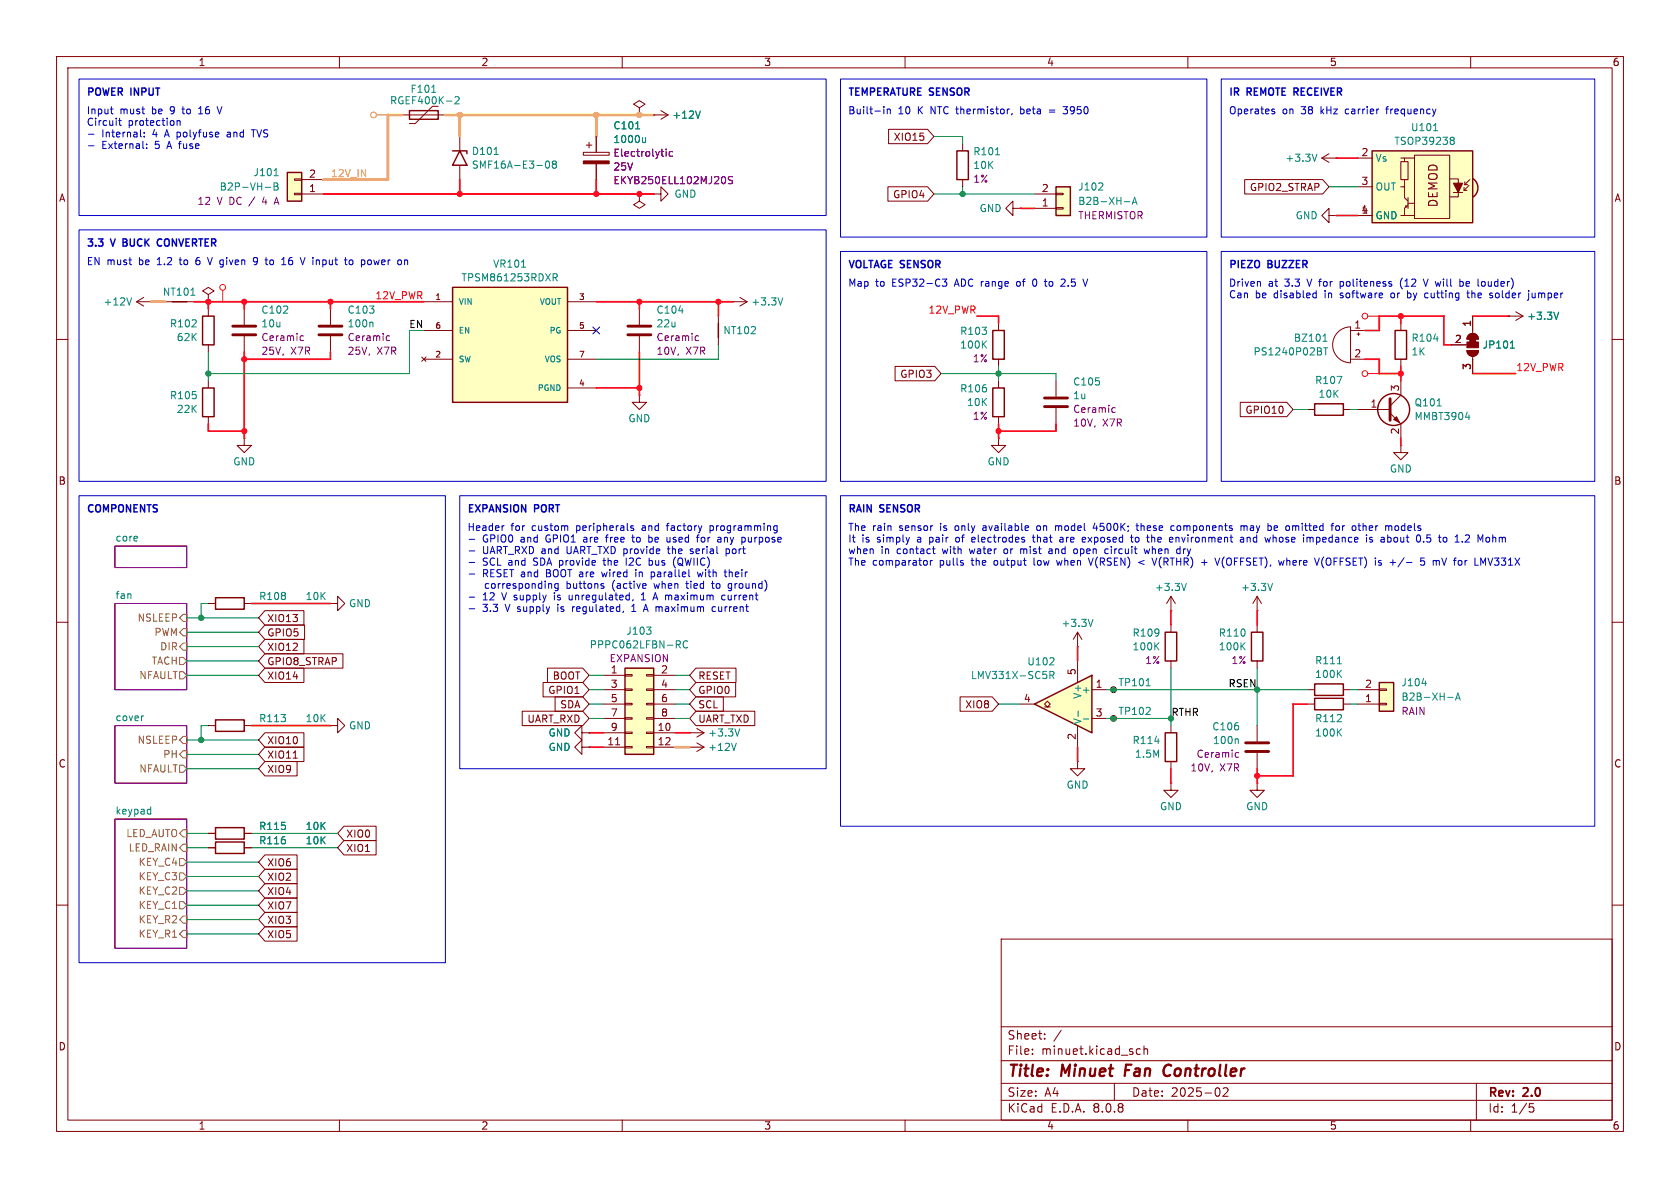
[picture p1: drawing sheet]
<svg xmlns="http://www.w3.org/2000/svg" width="297mm" height="210mm" viewBox="0 0 297 210" stroke-linecap="round" stroke-linejoin="round" font-family="sans-serif">
<g fill="none" stroke="#840000" stroke-width=".18">
<path d="M10 10h277v190h-277zM12 12h273v186h-273zM60 10v2M110 10v2M160 10v2M210 10v2M260 10v2M10 60h2M285 60h2M10 110h2M285 110h2M10 160h2"/>
<path d="M177 166h108v32h-108zM285 160h2M60 198v2M110 198v2M160 198v2M177 194.5h108M177 191.5h108M177 187.5h108M177 181.5h108M182.5 186.3v.1M182.5 185.5v.1M184.7 183.6v.1"/>
<path d="M184.7 182.8v.1M187.6 182.1l-1.3 2M197 191.5v3M201.6 185.5l-.4-.1-.3 .3v.4l.1 .2h.6M202.2 185.5l.3-.1 .3 .1 .1 .9M202.2 184.9v1.5M210 198v2M215.2 192.3a.81 .81 0 0 1 .6 .6 .81 .81 0 0 1-.3 .8l-.3 .1M216.2 192.4l.6-.1 .2 .1 .1 .3-.9 1.1h.9M260 198v2M261 191.5v6.5M270.4 195.1h.7"/>
<path d="M270.5 195.7h.4l.3 .3-.2 .5-.5 .1"/>
</g>
<path d="M199.1 188.2l-.3 2M206.7 188.2a1.13 1.13 0 0 0-1 .7 1.13 1.13 0 0 0 .3 1.2l.3 .1 .4-.1" fill="none" stroke="#840000" stroke-width=".4"/>
<path d="M20.3 96.5h12.7v3.8h-12.7zM20.3 106.7h12.7v15.2h-12.7zM20.3 128.3h12.7v10.1h-12.7zM20.3 144.8h12.7v22.8h-12.7z" fill="none" stroke="#840084" stroke-width=".18"/>
<g fill="none" stroke="#848400" stroke-width=".18">
<path d="M31.7 116.2h.7l.6 .6-.6 .7h-.7zM31.7 118.7h.7l.6 .7-.6 .6h-.7zM32.4 111.1h.6v1.3h-.6l-.7-.6zM32.4 113.7h.6v1.2h-.6l-.7-.6zM32.4 108.6h.6v1.3h-.6l-.7-.7zM31.7 135.3h.7l.6 .6-.6 .6h-.7zM32.4 132.7h.6v1.3h-.6l-.7-.6zM32.4 130.2h.6v1.2h-.6l-.7-.6zM31.7 151.8h.7l.6 .6-.6 .6h-.7zM31.7 154.3h.7l.6 .6-.6 .7h-.7zM31.7 156.8h.7l.6 .7-.6 .6h-.7zM31.7 159.4h.7l.6 .6-.6 .7h-.7z"/>
<path d="M32.4 146.7h.6v1.3h-.6l-.7-.7zM32.4 149.2h.6v1.3h-.6l-.7-.6zM32.4 164.5h.6v1.2h-.6l-.7-.6zM32.4 161.9h.6v1.3h-.6l-.7-.6z"/>
</g>
<path d="M25.3 126.5h.1M26.5 143.1h.1M26.6 142.6v1.3M26.6 143.8l-.1 .1" fill="none" stroke="#008484" stroke-width=".18"/>
<path d="M50.8 30.5h2.5v5.1h-2.5z" fill="#ffffc2"/>
<g fill="none" stroke="#840000" stroke-width=".18">
<path d="M52.1 31.6h1.2v.3h-1.2zM52.1 34.2h1.2v.2h-1.2zM53.3 34.3h3.8M53.3 31.8h3.8M36.8 54.6v1.3M36.8 61v1.2M43.2 77.5v1.2h1.2l-1.2 1.3-1.3-1.3h1.3M43.2 77.5h.1M102.9 132.1v1.3l-1.3-1.3 1.3-1.3v1.3h1.2M104.1 132.1h.1M196.8 121.9h.1"/>
<circle cx="196.9" cy="121.9" r=".51"/>
</g>
<path d="M50.8 30.5h2.5v5.1h-2.5zM35.8 55.9h2v5.1h-2z" fill="none" stroke="#840000" stroke-width=".25"/>
<path d="M46.9 33.1h.9M48.5 32.3h.4l.2 .3-.2 .3 .2 .2 .1 .3-.3 .2h-.4zM48.5 32.9h.4M48.5 31.1h.7M202.6 121.2h.8" fill="none" stroke="#008484" stroke-width=".18"/>
<path d="M48.6 35.8h.6M48.9 34.9l-.4 1.2" fill="none" stroke="#840084" stroke-width=".18"/>
<path d="M110.5 118.1h5.1v15.3h-5.1z" fill="#ffffc2"/>
<g fill="none" stroke="#840000" stroke-width=".18">
<path d="M43.2 54.6v2.8M43.2 59.4v2.8M36.8 106.7h1.3M43.2 106.7h1.2M58.4 106.7h1.3v-1.3l1.3 1.3-1.3 1.3v-1.3M58.4 106.7h.1M106.7 119.4h3.8M110.5 119.3h1.3v.2h-1.3zM114.3 119.3h1.3v.2h-1.3zM115.6 119.4h3.8M190.5 114.3h.1M190.5 111.8l.8 1.2"/>
<path d="M190.5 111.8v2.5M190.5 111.8l-.8 1.2M106.7 129.5h3.8M106.7 132.1h3.8M106.7 121.9h3.8M106.7 124.5h3.8M106.7 127h3.8M108.8 131.7h.8M110.5 132h1.3v.2h-1.3zM110.5 129.4h1.3v.3h-1.3zM110.5 126.9h1.3v.2h-1.3zM110.5 124.3h1.3v.3h-1.3z"/>
<path d="M110.5 121.8h1.3v.2h-1.3zM114.3 132h1.3v.2h-1.3zM114.3 129.4h1.3v.3h-1.3zM114.3 126.9h1.3v.2h-1.3zM114.3 124.3h1.3v.3h-1.3zM114.3 121.8h1.3v.2h-1.3zM115.6 129.5h3.8M115.6 132.1h3.8M115.6 121.9h3.8M115.6 124.5h3.8M115.6 127h3.8M121.9 129.5h.1"/>
<path d="M121.9 132.1h.1M121.9 129.5h2.6M121.9 132.1h2.6M123.2 128.8l1.3 .7M123.2 131.3l1.3 .8M124.5 129.5l-1.3 .8M124.5 132.1l-1.3 .7M207 138.4v1.3h1.3l-1.3 1.3-1.3-1.3h1.3M207 138.4h.1M207 128.3v1.2M207 134.6v1.3M222.2 138.4v1.3h1.3l-1.3 1.3-1.2-1.3h1.2"/>
<path d="M222.2 138.4h.1"/>
</g>
<path d="M38.1 105.7h5.1v2h-5.1zM110.5 118.1h5.1v15.3h-5.1zM206 129.5h2v5.1h-2z" fill="none" stroke="#840000" stroke-width=".25"/>
<path d="M114.3 110.9h.8l-.4 .4M115 111.4l.1 .2-.1 .5M119.9 113.9l.4 .6M120 113.3l.3 .2-.1 .3-.2 .1M121.6 113.4a.6 .6 0 0 0-.9 .4 .6 .6 0 0 0 .6 .7l.3-.1M193.2 109.5l-.4 1.2M130.2 131.4l-.5 1.3M130.8 128.8l-.5 1.3M204.2 131h.7" fill="none" stroke="#008484" stroke-width=".18"/>
<path d="M41.1 59.2h4.1M41.1 57.7h4.1" fill="none" stroke="#840000" stroke-width=".51"/>
<path d="M53.3 59.4h.4M53.7 60.2h-.4" fill="none" stroke="#840084" stroke-width=".18"/>
<path d="M243.8 120.7h2.6v5h-2.6z" fill="#ffffc2"/>
<g fill="none" stroke="#840000" stroke-width=".18">
<path d="M24.1 53.3h2.6M24.1 53.3l1.3 .8M25.4 52.6l-1.3 .7M26.7 53.3h.1M29.2 53.3h5.1M36.8 52.1l1-.7-1-.6-1 .6 1 .7v1.2M36.8 53.3h.1M58.4 54.6v2.8M58.4 59.4v2.8M113 54.6v2.8M113 59.4v2.8M127 55.9v5.1"/>
<path d="M129.5 53.3h.1M129.5 53.3h2.6M130.8 52.6l1.3 .7M132.1 53.3l-1.3 .8M113 69.9v1.2h1.3l-1.3 1.3-1.2-1.3h1.2M113 69.9h.1M247.6 78.7v1.3h1.3l-1.3 1.3-1.2-1.3h1.2M247.6 78.7h.1M207 108h.1M207 105.4v2.6M207 110.5v1.3M207 116.8v1.3"/>
<path d="M207 105.4l.8 1.3M207 105.4l-.8 1.3M222.2 108h.1M222.2 105.4l.8 1.3M222.2 105.4v2.6M222.2 110.5v1.3M222.2 116.8v1.3M222.2 105.4l-.7 1.3M36.8 128.3h1.3M43.2 128.3h1.2M58.4 128.3h1.3v-1.3l1.3 1.3-1.3 1.2v-1.2M58.4 128.3h.1"/>
<path d="M222.2 128.3v2.8M222.2 133.1v2.8M231.1 124.5h1.3M231.1 121.9h1.3M237.5 124.5h1.3M237.5 121.9h1.3M240 124.5h3.8M240 121.9h3.8M243.8 121.8h1.3v.2h-1.3zM243.8 124.3h1.3v.3h-1.3zM36.8 147.3h1.3M36.8 149.9h1.3"/>
<path d="M43.2 147.3h1.2M43.2 149.9h1.2"/>
</g>
<path d="M30.5 53.3h2.5M127 57.2v2.5M206 111.8h2v5h-2zM221.2 111.8h2.1v5h-2.1zM38.1 127.3h5.1v2h-5.1zM232.4 123.4h5.1v2.1h-5.1zM232.4 120.9h5.1v2h-5.1zM243.8 120.7h2.6v5h-2.6zM38.1 146.3h5.1v2h-5.1zM38.1 148.8h5.1v2.1h-5.1z" fill="none" stroke="#840000" stroke-width=".25"/>
<g fill="none" stroke="#008484" stroke-width=".18">
<path d="M23.3 52.6l-.5 1.3M33.7 52.2h.8M65.7 56.9l.2 .2v.7M120 54.9h.8M138.4 52.6l-.4 1.3M204.3 114.2l.6 .7M204.9 113.6l-.7 .7M209.7 103.1l-.4 1.3M219.6 114.2l.5 .7M220.1 113.6l-.7 .7M225 103.1l-.5 1.3M236.4 117.3h.8"/>
<path d="M236.6 119l.6 .8M237.2 118.5l-.8 .7M218.7 130.6l.2 .2v.6M236.6 129.4l.6 .7M237.2 128.8l-.8 .8M251.4 120.8h.8M255.9 123.3h1M257.3 123.8l.4-1.3 .5 1.3M257.4 123.4h.6"/>
</g>
<path d="M56.4 59.2h4.1M56.4 57.7h4.1M111 59.2h4.1M111 57.7h4.1M220.2 132.8h4.1M220.2 131.3h4.1" fill="none" stroke="#840000" stroke-width=".51"/>
<path d="M68.5 59.4h.4M123.1 59.4h.4M68.9 60.2h-.4M123.5 60.2h-.4M218.6 133l.4 .1M219 133.8l-.4 .1" fill="none" stroke="#840084" stroke-width=".18"/>
<path d="M80 50.8h20.3v20.3h-20.3z" fill="#ffffc2"/>
<path d="M80 50.8h20.3v20.3h-20.3z" fill="none" stroke="#840000" stroke-width=".25"/>
<path d="M179.1 36.8v-1.2l-1.3 1.2 1.3 1.3v-1.3h1.2M180.3 36.8h.1M74.9 53.3h5.1M74.9 58.4h5.1M100.3 53.3h5.1M100.3 58.4h5.1M74.5 63.1l.8 .8M74.9 63.5h5.1M75.3 63.1l-.8 .8M100.3 63.5h5.1M100.3 68.6h5.1" fill="none" stroke="#840000" stroke-width=".18"/>
<path d="M92.2 47.2h.7M97.8 48.4h.5l.2 .2-.1 .4-.6 .1M98.1 49.1l.4 .6" fill="none" stroke="#008484" stroke-width=".18"/>
<path d="M186.7 33h2.5v5.1h-2.5z" fill="#ffffc2"/>
<path d="M170.2 25.4v1.3M170.2 31.8v1.2M182.9 36.8h3.8M182.9 34.3h3.8M186.7 34.2h1.3v.2h-1.3zM186.7 36.7h1.3v.3h-1.3z" fill="none" stroke="#840000" stroke-width=".18"/>
<path d="M169.2 26.7h2v5.1h-2zM186.7 33h2.5v5.1h-2.5z" fill="none" stroke="#840000" stroke-width=".25"/>
<path d="M176 27.4h.7M194.8 32.4l.2 .2-.1 .3-.7 .7h.8M198.8 35.7h.9M200.2 36.1l.4-1.2 .4 1.2M200.3 35.8h.6" fill="none" stroke="#008484" stroke-width=".18"/>
<path d="M182.9 124.5l10.1-5.1v10.1z" fill="#ffffc2"/>
<g fill="none" stroke="#840000" stroke-width=".25">
<path d="M80 26.7h2.5v.5M81.3 26.7l1.2 2.5h-2.5zM175.5 58.4h2v5.1h-2zM246.6 58.4h2.1v5.1h-2.1zM35.8 68.6h2v5.1h-2zM175.5 68.6h2v5.1h-2zM182.9 124.5l10.1-5.1v10.1z"/>
<circle cx="246.4" cy="72.4" r="2.82"/>
</g>
<g fill="none" stroke="#840000" stroke-width=".18">
<path d="M113 19.1l1-.7-1-.6-1 .6 1 .7v1.2M116.8 19.6l1.3 .7M81.3 24.1v2.6M81.3 29.2v2.6M103.1 26.9h4.6v.5h-4.6zM103.6 25.7h1M104.1 25.1v1.1M105.4 24.1v2.8M105.4 29v2.8M113 34.3v1.3l1 .6-1 .6-1-.6 1-.6M113 34.3h.1M113 20.3h.1"/>
<path d="M115.6 20.3h.1M115.6 34.3h1.2v-1.3l1.3 1.3-1.3 1.3v-1.3M115.6 34.3h.1M115.6 20.3h2.5M118.1 20.3l-1.3 .8M176.5 57.2v1.2M236.5 58.7a3.2 3.2 0 0 1 2.3-.9v6.3a3.2 3.2 0 0 1-3-1.9 3.2 3.2 0 0 1 .7-3.5zM238.8 58.4h2.5M239.9 59.1h.5M240.2 58.8v.5M247.6 57.2v1.2M259.6 59.2a1.02 1.02 0 0 1 1.1-.2 1.02 1.02 0 0 1 .7 .9h-2.1z"/>
<path d="M260.3 55.9v3M266.7 55.9h.1M266.7 55.9h2.5M268 55.1l1.2 .8M269.2 55.9l-1.2 .7M36.8 67.3v1.3M36.8 73.7v1.2M176.5 77.5v1.2h1.3l-1.3 1.3-1.2-1.3h1.2M176.5 77.5h.1M176.5 63.5v1.3M176.5 67.3v1.3M176.5 73.7v1.2"/>
<path d="M186.7 67.3v2.8M186.7 72.1v2.8M238.8 63.5h2.5M240 72.4h5.7M245.7 73l1.9 1.9v2.6M247.6 63.5v1.3M247.6 67.3v2.6l-1.9 1.9M256.5 61h2.8M259.3 62h2.1a1.02 1.02 0 0 1-1.1 1 1.02 1.02 0 0 1-1-1zM260.3 63v3M190.5 116.8v3.9M102.9 129.5v1.3l-1.3-1.3 1.3-1.2v1.2h1.2"/>
<path d="M104.1 129.5h.1M180.3 124.5h2.6M184.7 125h.5l-.5-.5 .5-.5 .5 .5-.5 .5h.5M190.5 134.6v1.3h1.3l-1.3 1.3-1.3-1.3h1.3M190.5 134.6h.1M190.5 128.3v3.8M193 121.9h2.6M193 127h2.6M196.8 127h.1"/>
<circle cx="196.9" cy="127" r=".51"/>
</g>
<g fill="none" stroke="#008484" stroke-width=".18">
<path d="M123.8 19.6l-.4 1.3M87.4 27.3h.7M96.6 28.5h.1a.68 .68 0 0 1 .5 .6 .68 .68 0 0 1-.5 .6 .84 .84 0 0 1-.1-1.2zM97.9 29l-.3-.2 .3-.3h.2l.3 .2-.3 .3M97.9 29l-.3 .2 .1 .4 .2 .1h.3l.2-.2v-.3l-.3-.2M97.9 29h.2M112.4 22.8h.7M114.1 24.4v.8M114.1 25.1l-.2 .1-.3-.1M234 59.4l.2-.3v1.2M253.5 59.9h.8M275.5 55.2l-.4 1.3"/>
<path d="M173.9 60.8l.5 .7M174.4 60.3l-.7 .7M233.9 60.3h.7M234 61.5h.7M234.4 61.5v1.3M254.1 71.8h.7M259.1 73.8h.8M259.7 73.3v.9M267 61.5h.7M267.3 60.5l.1-.2v1.2M185.6 117.5h.7M185.6 119.4l.6-.1 .1-.2v-.3l-.7-.1v1.3"/>
<path d="M185.9 119.4l.4 .6M186.3 116.4v.4M190.6 125.7v1M191.5 127.1h1"/>
</g>
<path d="M184.7 71.9h4M184.7 70.4h4M245.7 70.5v3.8" fill="none" stroke="#840000" stroke-width=".51"/>
<path d="M117.8 26.4v.1M117.8 26.8v.8M118.9 26.8h-.4l-.2 .2 .1 .6h.5M128.1 31.3l.2 .4-.2 .7M129.5 31.3l-.5-.1-.2 .1v.4l.6 .2 .1 .3-.3 .3-.4-.1M196.8 72.1h.4M197.2 72.9h-.4" fill="none" stroke="#840084" stroke-width=".18"/>
<g fill="#840000" stroke="#840000" stroke-width=".18">
<path d="M259.8 59.9h1.1v.6h-1.1z"/>
<path d="M259.6 59.2a1.02 1.02 0 0 1 1.1-.2 1.02 1.02 0 0 1 .7 .9h-2.1z"/>
<path d="M259.3 60.5h2.1v1h-2.1z"/>
<path d="M259.3 62h2.1a1.02 1.02 0 0 1-1.1 1 1.02 1.02 0 0 1-1-1z"/>
<path d="M103.1 28.4h4.6v.6h-4.6z"/>
<path d="M246.4 74.2l.5-.5 .5 1z"/>
</g>
<path d="M260.5 31.6a1.97 1.97 0 0 1 0 3.2l-1.2-1.6z" fill="#ffffc2" stroke="#ffffc2" stroke-width=".18"/>
<path d="M242.6 26.7h17.7v12.7h-17.7z" fill="#ffffc2"/>
<path d="M72.4 19.6h5.1v1.5h-5.1zM242.6 26.7h17.7v12.7h-17.7zM260.5 31.6a1.97 1.97 0 0 1 0 3.2M232.4 71.4h5.1v2h-5.1z" fill="none" stroke="#840000" stroke-width=".25"/>
<g fill="none" stroke="#840000" stroke-width=".18">
<path d="M77.5 18.8h-1l-3.1 3h-1M71.1 20.3h7.6M105.4 24.1v2.8M105.4 29v2.8M115.6 20.3h.1M157 33h7l1.1 1.3-1.1 1.3h-7zM157.1 22.9h6.9l1.1 1.2-1.1 1.3h-6.9zM220 31.7h13.8l1.1 1.3-1.1 1.3h-13.8zM233.7 27.9h2.5M233.7 27.9l1.2 .8M234.9 38.1v1.3l-1.2-1.3 1.2-1.3v1.3h1.3M234.9 27.2l-1.2 .7"/>
<path d="M236.2 27.9h.1M236.2 38.1h.1M240 38.1h2.6M240 27.9h2.6M240 33h2.6M247.6 28.6h1.3v3.2h-1.3zM247.6 27.9h.7v.7M247.6 33h.7v1.9l.6 .7M248.3 38.1h1.8M248.3 27.9h1.8M248.3 31.8v1.2M248.5 36.3v.3h.3"/>
<path d="M248.9 36.2l-.6 .6v1.3h-.7M248.9 35.9h1.2M248.9 34.9v1.9M250.1 27.4h6.2v11.2h-6.2zM256.3 31.6h1.5v3.2h-1.5M256.9 34h1.7M258.8 33.7h.5M258.8 33.1v.6M259 32.6h.5M259 32.1v.5M259.7 32.8l-.9 .9M259.8 31.8l-.8 .8"/>
<path d="M260.3 55.9v2.5M266.7 55.9h.1M158.2 64.8h7.1l1.1 1.2-1.1 1.3h-7.1zM219.3 71.1h8.2l1.1 1.3-1.1 1.3h-8.2zM231.1 72.4h1.3M237.5 72.4h1.3M256.5 61h2.6M260.3 63.5v2.5M46.8 110.5h7.1v2.5h-7.1l-1.1-1.2zM46.8 115.6h13.8v2.5h-13.8l-1.1-1.3zM46.8 107.9h6.9v2.6h-6.9l-1.1-1.3zM46.8 113h6.9v2.6h-6.9l-1.1-1.3z"/>
<path d="M46.8 118.1h6.9v2.6h-6.9l-1.1-1.3zM96.8 118.1h6.2l1.1 1.3-1.1 1.3h-6.2zM123 118.1h7.1v2.6h-7.1l-1.1-1.3zM46.8 132.1h6.9v2.5h-6.9l-1.1-1.2zM46.8 129.5h6.9v2.6h-6.9l-1.1-1.3zM46.8 134.6h5.7v2.6h-5.7l-1.1-1.3zM51.8 134h.8M92.3 125.7h10.7l1.1 1.3-1.1 1.3h-10.7zM96 120.6h7l1.1 1.3-1.1 1.3h-7zM98.1 123.2h4.9l1.1 1.3-1.1 1.2h-4.9zM104.1 132.1h.1M104.1 129.5h.1"/>
<path d="M123 120.6h7.1v2.6h-7.1l-1.1-1.3zM123 123.2h4.9v2.5h-4.9l-1.1-1.2zM123 125.7h10.4v2.6h-10.4l-1.1-1.3zM169.7 123.2h5.7l1.1 1.3-1.1 1.2h-5.7zM36.8 149.9h1.3M36.8 147.3h1.3M43.2 149.9h1.2M43.2 147.3h1.2M46.8 151.1h5.7v2.6h-5.7l-1.1-1.3zM46.8 156.2h5.7v2.6h-5.7l-1.1-1.3zM46.8 158.7h5.7v2.6h-5.7l-1.1-1.3zM46.8 153.7h5.7v2.5h-5.7l-1.1-1.3z"/>
<path d="M60.8 148.6h5.7v2.5h-5.7l-1.1-1.2zM60.8 146h5.7v2.6h-5.7l-1.1-1.3zM46.8 161.3h5.7v2.5h-5.7l-1.1-1.2zM46.8 163.8h5.7v2.6h-5.7l-1.1-1.3z"/>
</g>
<path d="M256.9 32.4h1.7l-.8 1.6z" fill="#840000" stroke="#840000" stroke-width=".18"/>
<g fill="none" stroke="#008484" stroke-width=".18">
<path d="M76.3 16.3h.7M80.4 17.2l.5-.1 .3 .4-.8 .9h.8M123.8 19.6l-.4 1.3M112.4 22.8h.7M114.1 24.4v.8M114.1 25.1l-.2 .1-.3-.1M232.8 27.2l-.4 1.3M253.4 23.1h.8M256.6 24.3h.3l.2 .2-.2 .3M256.6 24.8h.3M256.9 24.8l.2 .2v.3l-.1 .2h-.4M275.5 55.2l-.4 1.3"/>
<path d="M236.4 66.5h.8l-.5 1.3M267 61.5h.7M267.3 60.5l.1-.2v1.2"/>
</g>
<g fill="none" stroke="#ff031a" stroke-width=".18">
<path d="M39.4 51.3v2M241.8 55.9h2M241.8 66h2"/>
<circle cx="39.4" cy="50.8" r=".51"/>
<circle cx="241.3" cy="55.9" r=".51"/>
<circle cx="241.3" cy="66" r=".51"/>
</g>
<g fill="none" stroke="#ffa80e" stroke-width=".18">
<path d="M66.5 20.3h2.1"/>
<circle cx="66" cy="20.3" r=".51"/>
</g>
<g fill="none" stroke="#0000c2" stroke-width=".18">
<path d="M14 14h132v24.1h-132zM19.5 19.3h.5M35.4 19l-.3 .2M38.4 18.9l.4 1.2M148.6 14h64.8v27.9h-64.8zM156.2 18.9v.1M156.2 19.3v.8M156.9 19.4l.1-.1h.3l.1 .8M156.9 19.3v.8M178.3 19.3h.1M180.4 18.9v1.2M180.6 19.3h-.2"/>
<path d="M185.5 19.5h1M185.5 19.8h1M187.9 18.9h.8l-.4 .4 .3 .1M215.9 14h66v27.9h-66zM224.9 19.3h.4M224.9 19.6l.5 .3-.1 .2h-.3M245 19.3h.5M245.2 18.9l-.1 1.2M15.6 23.7h1M15.6 25.8h1M19.8 20.1h.2M21 21.3h.4"/>
<path d="M21.1 20.9v1.1l.3 .2M24.8 24l.2 .2M25.3 26.2l.1 .1M25.5 24.1v.1M25.9 26.1v.2M25.9 25.5v.1M31.3 21.4l.2-.1 .3 .1 .1 .8M31.3 21.3v.9M35.1 20.1h.7M40.3 23.4h-.1M40.3 23.7l-.2 .2 .2 .3M44.4 22.9h.8"/>
<path d="M44.8 22.9v1.3M178.9 20.1l-.1 .2M180.4 20.1h.2M187.9 20l.2 .1h.5M14 40.6h132v44.5h-132zM34.8 45.6a.99 .99 0 0 0 0 1.1l.1 .1M34.9 46l-.3 .2M36.7 45.5l.4 1.3M45.5 46.1l-.2 .2-.4-.1-.1-.1 .1-.5 .4-.1 .2 .1a.84 .84 0 0 1-.3 1.2h-.3M47.9 45.9l-.2 .3v.4l.2 .2M49.8 46.8h.7M51.1 45.8v.9"/>
<path d="M51.1 46.1l-.1 .1M61.7 46.2l.3-.3 .3 .1 .1 .2-.1 .5-.3 .1-.3-.2M65.2 45.9l.3 .1 .2 .2-.1 .5-.4 .1M71.7 45.9l.4 .2v.7M148.6 44.5h64.8v40.6h-64.8zM166.6 49.3h.8l-.4 .5 .3 .1v.6l-.2 .1-.4-.1M179.8 49.8l-.1 .2 .1 .5M183 49.3a.68 .68 0 0 0-.5 .7 .68 .68 0 0 0 .5 .6M184.6 49.8h.5M184.9 50.5l.2 .1M187.8 49.3h.3l.2 .3M188.3 49.7l-.8 .9h.8"/>
<path d="M191.4 49.3l.5 1.3 .4-1.3M215.9 44.5h66v40.6h-66zM222.8 49.8v.8M232.3 51.8l.4 .1M232.7 51.4v1.2M232.7 52.6h-.4M236.9 49.8v1.2M236.9 50.5l.1 .1M237 49.8h-.1M245.9 51.9v.5l.1 .2M247.9 49.2a1.46 1.46 0 0 0 0 1.9M248.8 52.6h.4"/>
<path d="M248.8 51.4v1.2M251.6 49.3l.4 1.3 .5-1.3M252.1 51.8l.4 .1M252.5 52.6h-.4M258.1 49.3v1.3M258.1 49.8h.4l.2 .2-.1 .5h-.5M259.3 51.8h.5M259.5 51.4v1.1l.3 .1M262 49.8h.4M262 50.5h.4M263.5 52.2l.3 .1 .1 .2-.2 .1h-.2M270.2 51.4v.1"/>
<path d="M270.9 51.8v.8h.4M14 87.6h64.7v82.6h-64.7zM81.3 87.6h64.7v48.3h-64.7zM83 95.3h.9M83 97.4h.9M83 99.4h.9M89.1 92.9l-.2 .1M100.3 93l.1 .8M106.8 98.6v1.3M107.2 94.7v1.1M110.7 98.6v1.3M111.7 95h.5"/>
<path d="M111.9 94.6v1l.3 .2M112 93l-.3-.1-.2 .2 .1 .2 .4 .1v.3h-.5M114.7 95h.4l.1 .1M115.2 95.7l-.1 .1h-.4M115.3 99.8l-.2 .1h-.3M117.8 92.9h.5M118 97h.5M118 92.6v1.2M118.1 96.6l.1 1.2M118.5 95.7l-.4 .1M118.5 95v.8M122 97.8l.4 .1"/>
<path d="M122.4 97l-.4 .2 .1 .2h.3M124 95.1v.5l.2 .2M125.5 93.7l.4 .1M125.5 92.9v1.3M125.9 92.9l-.4 .1M127.5 95.2v.6M127.5 95.8h-.2M127.5 95.3h-.2M128.4 97v1.3M128.9 97.8l-.2 .1-.3-.1M132.3 95v.6l.2 .2M137.3 92.9l.1 .1"/>
<path d="M137.4 92.9v1.1l-.1 .1M137.4 93.7l-.1 .1M148.6 87.6h133.3v58.5h-133.3zM160.8 95l-.3 .8M163.7 99.1l.2 .2v.4l-.2 .2M164.5 99.1v.8M164.8 99.1l-.3 .2M165 96.6v1.1l.3 .2M169 95.1l-.1 .5 .2 .2M171.8 95.2l.1 .6h.3M172.4 95.3l-.6 .1M173.9 92.9l-.1 .1"/>
<path d="M173.9 93.3l-.2 .2 .2 .3M177.6 97.1l-.1 .2 .1 .5M180.4 97v.9M180.8 97l-.4 .1M182.5 95h.5M182.7 94.6v1l.3 .2M182.8 98.6v1.1l.2 .2M183.7 92.9l-.3 .1-.1 .2v.5l.4 .1M185.5 97.1h.4M186 97.3l-.4 .1-.2 .2 .2 .3 .4-.1M186.6 93.1l.4-.2 .2 .2M186.8 99.1l.2 .8 .3-.6"/>
<path d="M187.4 95h.5v.8M187.9 95.3h-.4l-.2 .2 .2 .3h.4M189.9 97.1l.3-.1 .3 .3-.1 .5h-.5M191.5 95h.4v.3l-.6 .1M191.9 95.8h-.4M192.4 98.6l.4 1.3 .5-1.3M193.6 92.5l-.3 .9h.7M193.9 92.9v.9M195.4 97.8h.5M200 94.6v1l.3 .2M200.8 92.9h.5M201 92.5v1.1l.3 .2"/>
<path d="M201.1 95h-.3l-.1 .2 .1 .5 .3 .1M201.7 92.5v1.3M201.9 92.9l-.2 .2M202.3 99.1l-1 .3 1 .4M202.3 97l.2 .9 .3-.6 .2 .6 .2-.9M203.7 98.6l.4 1.3 .4-1.3M203.7 95h.3l.1 .2M207.2 92.9l.4 .1M207.6 93.7l-.4 .1M207.9 95v.8M208.1 93.1v.6M208.3 95l-.4 .1"/>
<path d="M209.2 97v.9M209.5 97l-.3 .3M212.4 99.4h1M214.8 98.6l.4 1.3 .4-1.3M216.2 98.7l-.1 .6 .1 .9M219.3 95h.5l.1 .8M219.4 93.1l.3-.2 .2 .2M219.4 92.9v.9M219.9 95.3h-.5l-.1 .2 .1 .3h.5M219.9 93.1l.2-.2 .3 .1 .1 .8M219.9 93.1v.7M220.5 95v.8"/>
<path d="M220.8 95l-.3 .1M224.2 92.5v1.3M225.1 94.6v1.2M225.1 95h.3l.2 .2M225.8 93l-.4-.1-.1 .2v.6h.5M225.9 93.2l-.6 .2M227.5 98.6v1.3M227.7 99.1l-.2 .1M228.7 92.9l.4 .2M231.8 95l.3 .2v.6M234 98.5a1.46 1.46 0 0 0 0 1.9M236.2 93.1l.2-.2 .3 .2 .1 .4-.1 .2-.3 .1-.2-.1z"/>
<path d="M241 92.5v1.3M241.3 92.9l-.3 .2M242.2 95h.4M242.2 95.3l.5 .3-.1 .2h-.4M246.7 93.1l.1-.2 .4 .2 .1 .4-.2 .2-.3 .1-.1-.1zM246.8 95h-.3l-.1 .2 .1 .5 .3 .1M248.2 98.6l-1.1 1.6M248.7 99.4h.9M251.8 98.6h-.6l-.1 .7 .2-.2 .4 .1 .2 .2-.1 .4-.2 .1-.5-.1M252.3 94.6l-.1 .6 .2-.2 .4 .1 .1 .5-.2 .2-.5-.1M253.4 99.1v.8M253.6 99.1l-.2 .1"/>
<path d="M255.7 98.6l-.4 1.3M257.2 95.8h.8M257.4 94.9h-.2M263 98.6l.5 1.3 .4-1.3M264 95h.4v.8M83 101.5h.9M83 105.6h.9M83 107.6h.9M98.7 103.2h-.4l-.2 .2 .1 .5h.5M98.7 103.2v1l-.3 .2h-.3M100.6 105.2v.7l.2 .2M101.2 107.2v.9"/>
<path d="M101.3 107.4l-.1 .1M106.4 101.1l.2 .9M108.4 102.9l-.1 .5 .1 .7M110.2 108l-.1 .3M111.7 107.2l.3-.4v1.3M111.7 108.1h.7M111.9 106l-.1 .2M112.4 101.1v.9M113.4 106.1h.7M113.7 104.8v1.3M113.7 108.1l.5-1.3 .4 1.3M113.9 107.7h.6"/>
<path d="M115.1 101.1v1.3M115.1 101.2l.4-.1 .2 .1M115.4 106.1l.5-1.3 .4 1.3M115.5 105.7h.7M115.6 103.2l.3 .8 .2-.6M115.7 101.8l-.2 .2-.4-.1M119.2 100l.2 .4M121.4 102.7v1.1l.3 .2M123.3 101.1l.2 .9 .3-.6 .2 .6 .3-.9M125.8 103.2h.5M126 102.7v1.1l.3 .2M126.5 107.3l-.4-.1-.2 .3 .1 .5h.5"/>
<path d="M128 101.1h.5M128.2 105.3l-.4-.1-.2 .2 .1 .6h.5M128.2 101.9l.3 .1M128.9 100.7v1.3M129 103.2h.3M129.1 101.1l-.2 .1M129.3 103.9l-.3 .1M129.3 103.2v1l-.2 .2"/>
</g>
<path d="M21.8 42.8h.4M22.2 42.2h-.4v1.3h.4M27.9 43.3l.3 .2 .3-.1M28.5 42.3l-.3-.1-.3 .2" fill="none" stroke="#0000c2" stroke-width=".25"/>
<g fill="none" stroke="#008400" stroke-width=".18">
<path d="M165.1 34.3h17.8M165.1 24.1h5.1v1.3M170.2 33v1.3M234.9 33h5.1M72.4 58.4v7.6h-35.6M36.8 62.2v5.1M127 61v2.5h-21.6M166.4 66h20.3v1.3M176.5 64.8v2.5M228.6 72.4h2.5M238.8 72.4h1.2M33 109.2h12.7"/>
<path d="M33 114.3h12.7M33 116.8h12.7M33 111.8h12.7M33 119.4h12.7M36.8 106.7h-1.2v2.5M104.1 119.4h2.6M119.4 119.4h2.5M207 118.1v10.2M222.2 118.1v10.2M33 130.8h12.7M33 135.9h12.7M33 133.4h12.7"/>
<path d="M36.8 128.3h-1.2v2.5M104.1 127h2.6M104.1 124.5h2.6M104.1 121.9h2.6M119.4 127h2.5M119.4 124.5h2.5M119.4 121.9h2.5M176.5 124.5h3.8M195.6 127h11.4M195.6 121.9h35.5M238.8 124.5h1.2M238.8 121.9h1.2"/>
<path d="M33 147.3h3.8M33 149.9h3.8M33 154.9h12.7M33 157.5h12.7M33 152.4h12.7M44.4 147.3h15.3M44.4 149.9h15.3M33 165.1h12.7M33 162.6h12.7M33 160h12.7"/>
</g>
<g fill="none" stroke="#ff031a" stroke-width=".3">
<path d="M57.1 34.3h58.5M81.3 31.8v2.5M105.4 31.8v2.5M180.3 36.8h2.6M236.2 38.1h3.8M236.2 27.9h3.8M34.3 53.3h40.6M36.8 53.3v1.3M43.2 53.3v1.3M58.4 53.3v1.3M105.4 53.3h24.1M113 53.3v1.3"/>
<path d="M127 53.3v2.6M172.7 55.9h3.8v1.3M241.3 58.4h2.5v-2.5h11.5v5.1h1.2M247.6 55.9v1.3M260.3 55.9h6.4M36.8 74.9v1.3h6.4M43.2 62.2v15.3M58.4 62.2v1.3h-15.2M105.4 68.6h7.6M113 62.2v7.7M176.5 74.9v2.6M186.7 74.9v1.3h-10.2"/>
<path d="M241.3 63.5h2.5v2.5h3.8M247.6 64.8v2.5M247.6 77.5v1.2M260.3 66h7.7M44.4 106.7h14M190.5 114.3v2.5M207 108v2.5M222.2 108v2.5M44.4 128.3h14M104.1 129.5h2.6M104.1 132.1h2.6M119.4 129.5h2.5"/>
<path d="M190.5 132.1v2.5M207 135.9v2.5M222.2 135.9v2.5M231.1 124.5h-2.5v12.7h-6.4"/>
</g>
<path d="M71.1 20.3h-2.5v11.5h-11.5M78.7 20.3h36.9M81.3 20.3v3.8M105.4 20.3v3.8M26.7 53.3h2.5M119.4 132.1h2.5" fill="none" stroke="#ffa80e" stroke-width=".46"/>
<path d="M104.8 57.8l1.2 1.2M106 57.8l-1.2 1.2" fill="none" stroke="#000084" stroke-width=".18"/>
<path d="M117.8 26.4v.1M117.8 26.8v.8M118.9 26.8h-.4l-.2 .2 .1 .6h.5M128.1 31.3l.2 .4-.2 .7M129.5 31.3l-.5-.1-.2 .1v.4l.6 .2 .1 .3-.3 .3-.4-.1" fill="none" stroke="#840084" stroke-width=".18"/>
<g fill="#ff031a" stroke="#ff031a" stroke-width=".18">
<circle cx="222.2" cy="137.2" r=".46"/>
<circle cx="113" cy="68.6" r=".46"/>
<circle cx="176.5" cy="76.2" r=".46"/>
<circle cx="113" cy="53.3" r=".46"/>
<circle cx="127" cy="53.3" r=".46"/>
<circle cx="247.6" cy="55.9" r=".46"/>
<circle cx="247.6" cy="66" r=".46"/>
<circle cx="43.2" cy="53.3" r=".46"/>
<circle cx="36.8" cy="53.3" r=".46"/>
<circle cx="43.2" cy="76.2" r=".46"/>
<circle cx="58.4" cy="53.3" r=".46"/>
<circle cx="43.2" cy="63.5" r=".46"/>
<circle cx="81.3" cy="34.3" r=".46"/>
<circle cx="113" cy="34.3" r=".46"/>
<circle cx="105.4" cy="34.3" r=".46"/>
</g>
<g fill="#008400" stroke="#008400" stroke-width=".18">
<circle cx="196.8" cy="121.9" r=".46"/>
<circle cx="196.8" cy="127" r=".46"/>
<circle cx="170.2" cy="34.3" r=".46"/>
<circle cx="176.5" cy="66" r=".46"/>
<circle cx="222.2" cy="121.9" r=".46"/>
<circle cx="207" cy="127" r=".46"/>
<circle cx="36.8" cy="66" r=".46"/>
<circle cx="35.6" cy="109.2" r=".46"/>
<circle cx="35.6" cy="130.8" r=".46"/>
</g>
<g fill="#ffa80e" stroke="#ffa80e" stroke-width=".18">
<circle cx="81.3" cy="20.3" r=".46"/>
<circle cx="105.4" cy="20.3" r=".46"/>
<circle cx="113" cy="20.3" r=".46"/>
</g>
<g font-size="2.8" fill="#840000">
<text x="178" y="190.9">Title:</text>
<text x="187.7" y="190.9">Minuet</text>
<text x="199.7" y="190.9">Fan</text>
<text x="207.4" y="190.9">Controller</text>
</g>
<g font-size="2.1" fill="#840000">
<text x="254.4" y="36.8" transform="rotate(-90 254.4 36.8)">DEMOD</text>
<text x="178" y="184">Sheet:</text>
<text x="178" y="186.7">File:</text>
<text x="184.1" y="186.7">minuet.kicad_sch</text>
<text x="178" y="196.9">KiCad</text>
<text x="178" y="194.1">Size:</text>
<text x="184.7" y="194.1">A4</text>
<text x="185.7" y="196.9">E.D.A.</text>
<text x="193.3" y="196.9">8.0.8</text>
<text x="200" y="194.1">Date:</text>
<text x="207" y="194.1">2025-02</text>
<text x="263" y="194.3">Rev:</text>
<text x="263" y="196.9">Id:</text>
<text x="267.1" y="196.9">1/5</text>
<text x="269.4" y="194.3">2.0</text>
</g>
<g font-size="1.8" fill="#840000">
<text x="35" y="11.9">1</text>
<text x="85" y="11.9">2</text>
<text x="135" y="11.9">3</text>
<text x="185" y="11.9">4</text>
<text x="235" y="11.9">5</text>
<text x="285" y="11.9">6</text>
<text x="157.9" y="25.1">XIO15</text>
<text x="240.6" y="27.7">2</text>
<text x="10.3" y="35.9">A</text>
<text x="54.5" y="34">1</text>
<text x="54.5" y="31.5">2</text>
<text x="157.8" y="35.2">GPIO4</text>
<text x="184.1" y="34">2</text>
<text x="220.9" y="34">GPIO2_STRAP</text>
<text x="240.6" y="32.8">3</text>
<text x="285.3" y="35.9">A</text>
<text x="184.1" y="36.6">1</text>
<text x="240.6" y="37.8">1</text>
<text x="239.3" y="58.2">1</text>
<text x="260.1" y="57.9" transform="rotate(-90 260.1 57.9)">1</text>
<text x="239.3" y="63.2">2</text>
<text x="257.1" y="60.7">2</text>
<text x="260.1" y="65.5" transform="rotate(-90 260.1 65.5)">3</text>
<text x="159.1" y="67">GPIO3</text>
<text x="247.4" y="69.3" transform="rotate(-90 247.4 69.3)">3</text>
<text x="220.1" y="73.3">GPIO10</text>
<text x="242.2" y="72.1">1</text>
<text x="247.4" y="76.9" transform="rotate(-90 247.4 76.9)">2</text>
<text x="10.3" y="85.9">B</text>
<text x="285.3" y="85.9">B</text>
<text x="47.1" y="112.7">GPIO5</text>
<text x="47.1" y="110.2">XIO13</text>
<text x="47.1" y="117.8">GPIO8_STRAP</text>
<text x="47.1" y="115.3">XIO12</text>
<text x="107.9" y="119.1">1</text>
<text x="116.8" y="119.1">2</text>
<text x="190.2" y="119.5" transform="rotate(-90 190.2 119.5)">5</text>
<text x="47.1" y="120.3">XIO14</text>
<text x="96.8" y="122.9">GPIO1</text>
<text x="97.6" y="120.3">BOOT</text>
<text x="98.9" y="125.4">SDA</text>
<text x="107.9" y="121.7">3</text>
<text x="107.9" y="124.2">5</text>
<text x="116.8" y="121.7">4</text>
<text x="116.8" y="124.2">6</text>
<text x="123.3" y="122.9">GPIO0</text>
<text x="123.3" y="125.4">SCL</text>
<text x="123.3" y="120.3">RESET</text>
<text x="170.5" y="125.4">XIO8</text>
<text x="180.9" y="124.2">4</text>
<text x="193.6" y="121.7">1</text>
<text x="241.2" y="124.2">1</text>
<text x="241.2" y="121.7">2</text>
<text x="47.1" y="131.8">XIO10</text>
<text x="93.1" y="128">UART_RXD</text>
<text x="107.3" y="131.8">11</text>
<text x="107.9" y="126.7">7</text>
<text x="107.9" y="129.3">9</text>
<text x="116.2" y="129.3">10</text>
<text x="116.2" y="131.8">12</text>
<text x="116.8" y="126.7">8</text>
<text x="123.3" y="128">UART_TXD</text>
<text x="190.2" y="130.9" transform="rotate(-90 190.2 130.9)">2</text>
<text x="193.6" y="126.7">3</text>
<text x="10.3" y="135.9">C</text>
<text x="47.1" y="134.3">XIO11</text>
<text x="47.1" y="136.8">XIO9</text>
<text x="285.3" y="135.9">C</text>
<text x="61.1" y="148.3">XIO0</text>
<text x="47.1" y="153.4">XIO6</text>
<text x="47.1" y="155.9">XIO2</text>
<text x="61.1" y="150.8">XIO1</text>
<text x="47.1" y="158.4">XIO4</text>
<text x="47.1" y="161">XIO7</text>
<text x="47.1" y="163.5">XIO3</text>
<text x="47.1" y="166.1">XIO5</text>
<text x="10.3" y="185.9">D</text>
<text x="285.3" y="185.9">D</text>
<text x="35" y="199.9">1</text>
<text x="85" y="199.9">2</text>
<text x="135" y="199.9">3</text>
<text x="185" y="199.9">4</text>
<text x="235" y="199.9">5</text>
<text x="285" y="199.9">6</text>
</g>
<g font-size="1.8" fill="#0000c2">
<text x="15.2" y="17.3">POWER</text>
<text x="23.2" y="17.3">INPUT</text>
<text x="149.9" y="17.3">TEMPERATURE SENSOR</text>
<text x="217.2" y="17.3">IR</text>
<text x="220.5" y="17.3">REMOTE RECEIVER</text>
<text x="15.2" y="20.5">Input</text>
<text x="15.2" y="22.6">Circuit</text>
<text x="21.2" y="20.5">must</text>
<text x="22.6" y="22.6">protection</text>
<text x="27" y="20.5">be</text>
<text x="30.4" y="20.5">9</text>
<text x="32.7" y="20.5">to</text>
<text x="35.8" y="20.5">16</text>
<text x="39.4" y="20.5">V</text>
<text x="149.9" y="20.5">Built-in</text>
<text x="158.8" y="20.5">10</text>
<text x="162.4" y="20.5">K</text>
<text x="164.8" y="20.5">NTC thermistor,</text>
<text x="181.1" y="20.5">beta</text>
<text x="189.1" y="20.5">3950</text>
<text x="217.2" y="20.5">Operates</text>
<text x="226.7" y="20.5">on</text>
<text x="230.2" y="20.5">38</text>
<text x="233.7" y="20.5">kHz</text>
<text x="238.3" y="20.5">carrier</text>
<text x="245.8" y="20.5">frequency</text>
<text x="18" y="24.6">Internal:</text>
<text x="18" y="26.7">External:</text>
<text x="27.1" y="24.6">4</text>
<text x="27.5" y="26.7">5</text>
<text x="29.5" y="24.6">A polyfuse</text>
<text x="29.9" y="26.7">A fuse</text>
<text x="40.8" y="24.6">and</text>
<text x="45.4" y="24.6">TVS</text>
<text x="15.2" y="47.2">EN must</text>
<text x="15.2" y="43.9">3.3</text>
<text x="19.7" y="43.9">V</text>
<text x="22.3" y="43.9">BUCK</text>
<text x="24.7" y="47.2">be</text>
<text x="28.1" y="47.2">1.2</text>
<text x="28.9" y="43.9">CONVERTER</text>
<text x="32.3" y="47.2">to</text>
<text x="35.3" y="47.2">6</text>
<text x="37.7" y="47.2">V given</text>
<text x="46.1" y="47.2">9</text>
<text x="48.5" y="47.2">to</text>
<text x="51.5" y="47.2">16</text>
<text x="55.1" y="47.2">V input</text>
<text x="63.3" y="47.2">to</text>
<text x="66.3" y="47.2">power</text>
<text x="149.9" y="47.8">VOLTAGE SENSOR</text>
<text x="217.2" y="47.8">PIEZO</text>
<text x="224.2" y="47.8">BUZZER</text>
<text x="149.9" y="51">Map</text>
<text x="154.8" y="51">to</text>
<text x="157.8" y="51">ESP32-C3</text>
<text x="169.1" y="51">ADC range</text>
<text x="180.4" y="51">of</text>
<text x="183.4" y="51">0</text>
<text x="185.8" y="51">to</text>
<text x="188.9" y="51">2.5</text>
<text x="217.2" y="51">Driven</text>
<text x="217.2" y="53.1">Can</text>
<text x="221.9" y="53.1">be</text>
<text x="224.2" y="51">at</text>
<text x="225.3" y="53.1">disabled</text>
<text x="227.3" y="51">3.3</text>
<text x="231.4" y="51">V for</text>
<text x="234.5" y="53.1">in</text>
<text x="237.4" y="53.1">software</text>
<text x="237.5" y="51">politeness</text>
<text x="246.5" y="53.1">or</text>
<text x="248.4" y="51">(12</text>
<text x="249.7" y="53.1">by</text>
<text x="252.8" y="51">V will</text>
<text x="252.9" y="53.1">cutting</text>
<text x="259.5" y="51">be</text>
<text x="260.7" y="53.1">the</text>
<text x="262.9" y="51">louder)</text>
<text x="264.8" y="53.1">solder</text>
<text x="271.9" y="53.1">jumper</text>
<text x="15.2" y="90.9">COMPONENTS</text>
<text x="82.5" y="94.2">Header</text>
<text x="82.5" y="90.9">EXPANSION</text>
<text x="90.3" y="94.2">for</text>
<text x="94.1" y="94.2">custom</text>
<text x="94.5" y="90.9">PORT</text>
<text x="102.1" y="94.2">peripherals</text>
<text x="114" y="94.2">and</text>
<text x="118.6" y="94.2">factory</text>
<text x="126.3" y="94.2">programming</text>
<text x="149.9" y="90.9">RAIN</text>
<text x="149.9" y="94.2">The</text>
<text x="154.2" y="94.2">rain</text>
<text x="155.6" y="90.9">SENSOR</text>
<text x="159.1" y="94.2">sensor</text>
<text x="166.5" y="94.2">is</text>
<text x="169.3" y="94.2">only</text>
<text x="174.4" y="94.2">available</text>
<text x="184.2" y="94.2">on</text>
<text x="187.6" y="94.2">model</text>
<text x="194.5" y="94.2">4500K;</text>
<text x="202.4" y="94.2">these</text>
<text x="208.7" y="94.2">components</text>
<text x="221.2" y="94.2">may</text>
<text x="226.2" y="94.2">be</text>
<text x="229.6" y="94.2">omitted</text>
<text x="237.9" y="94.2">for</text>
<text x="241.7" y="94.2">other</text>
<text x="247.8" y="94.2">models</text>
<text x="85.3" y="96.2">GPIO0</text>
<text x="85.3" y="98.3">UART_RXD and</text>
<text x="85.3" y="100.3">SCL and</text>
<text x="92.1" y="96.2">and</text>
<text x="94.6" y="100.3">SDA provide</text>
<text x="96.8" y="96.2">GPIO1</text>
<text x="100.5" y="98.3">UART_TXD provide</text>
<text x="103.6" y="96.2">are</text>
<text x="107.4" y="100.3">the</text>
<text x="107.8" y="96.2">free</text>
<text x="111.5" y="100.3">I2C</text>
<text x="112.7" y="96.2">to</text>
<text x="115.7" y="96.2">be</text>
<text x="115.8" y="100.3">bus</text>
<text x="118.8" y="98.3">the</text>
<text x="119.1" y="96.2">used</text>
<text x="120.3" y="100.3">(QWIIC)</text>
<text x="122.9" y="98.3">serial</text>
<text x="124.7" y="96.2">for</text>
<text x="128.5" y="96.2">any</text>
<text x="129.4" y="98.3">port</text>
<text x="133" y="96.2">purpose</text>
<text x="149.9" y="96.2">It</text>
<text x="149.9" y="98.3">when</text>
<text x="149.9" y="100.3">The</text>
<text x="152.4" y="96.2">is</text>
<text x="154.2" y="100.3">comparator</text>
<text x="155.2" y="96.2">simply</text>
<text x="155.7" y="98.3">in</text>
<text x="158.7" y="98.3">contact</text>
<text x="162.4" y="96.2">a</text>
<text x="164.8" y="96.2">pair</text>
<text x="166.2" y="100.3">pulls</text>
<text x="166.9" y="98.3">with</text>
<text x="169.6" y="96.2">of</text>
<text x="171.9" y="98.3">water</text>
<text x="172.1" y="100.3">the</text>
<text x="172.7" y="96.2">electrodes</text>
<text x="176.2" y="100.3">output</text>
<text x="178.2" y="98.3">or</text>
<text x="181.3" y="98.3">mist</text>
<text x="183.4" y="100.3">low</text>
<text x="183.7" y="96.2">that</text>
<text x="186.5" y="98.3">and</text>
<text x="187.7" y="100.3">when</text>
<text x="188.6" y="96.2">are</text>
<text x="191.1" y="98.3">open</text>
<text x="192.8" y="96.2">exposed</text>
<text x="193.6" y="100.3">V(RSEN)</text>
<text x="196.8" y="98.3">circuit</text>
<text x="201.7" y="96.2">to</text>
<text x="204" y="98.3">when</text>
<text x="204.7" y="96.2">the</text>
<text x="205.3" y="100.3">V(RTHR)</text>
<text x="208.8" y="96.2">environment</text>
<text x="209.9" y="98.3">dry</text>
<text x="216.8" y="100.3">V(OFFSET),</text>
<text x="221.6" y="96.2">and</text>
<text x="226.2" y="96.2">whose</text>
<text x="228.2" y="100.3">where</text>
<text x="233.1" y="96.2">impedance</text>
<text x="234.8" y="100.3">V(OFFSET)</text>
<text x="244.4" y="96.2">is</text>
<text x="245.6" y="100.3">is</text>
<text x="247.2" y="96.2">about</text>
<text x="253.7" y="96.2">0.5</text>
<text x="254" y="100.3">5</text>
<text x="256.4" y="100.3">mV</text>
<text x="257.9" y="96.2">to</text>
<text x="260.4" y="100.3">for</text>
<text x="261" y="96.2">1.2</text>
<text x="264.2" y="100.3">LMV331X</text>
<text x="265.2" y="96.2">Mohm</text>
<text x="85.3" y="102.4">RESET and</text>
<text x="85.3" y="106.5">12</text>
<text x="86.1" y="104.4">corresponding</text>
<text x="88.9" y="106.5">V supply</text>
<text x="96.8" y="102.4">BOOT are</text>
<text x="98.4" y="106.5">is</text>
<text x="100.7" y="104.4">buttons</text>
<text x="101.2" y="106.5">unregulated,</text>
<text x="107.1" y="102.4">wired</text>
<text x="108.9" y="104.4">(active</text>
<text x="113.2" y="102.4">in</text>
<text x="116.1" y="102.4">parallel</text>
<text x="116.5" y="104.4">when</text>
<text x="116.6" y="106.5">A maximum</text>
<text x="122.4" y="104.4">tied</text>
<text x="124.6" y="102.4">with</text>
<text x="127.2" y="104.4">to</text>
<text x="129.1" y="106.5">current</text>
<text x="129.6" y="102.4">their</text>
<text x="130.2" y="104.4">ground)</text>
<text x="85.3" y="108.5">3.3</text>
<text x="89.5" y="108.5">V supply</text>
<text x="99" y="108.5">is</text>
<text x="101.8" y="108.5">regulated,</text>
<text x="114.9" y="108.5">A maximum</text>
<text x="127.4" y="108.5">current</text>
</g>
<g font-size="1.8" fill="#008484">
<text x="72.5" y="16.6">F101</text>
<text x="68.9" y="18.6">RGEF400K-2</text>
<text x="108.3" y="23.1">C101</text>
<text x="118.8" y="21.2">+12V</text>
<text x="249.3" y="23.4">U101</text>
<text x="83.3" y="27.6">D101</text>
<text x="108.3" y="25.5">1000u</text>
<text x="172" y="27.6">R101</text>
<text x="227.1" y="28.8">+3.3V</text>
<text x="243.1" y="28.8">Vs</text>
<text x="246.4" y="25.8">TSOP39238</text>
<text x="38.7" y="33.9">B2P-VH-B</text>
<text x="44.7" y="31.3">J101</text>
<text x="83.3" y="30">SMF16A-E3-08</text>
<text x="119.1" y="35.2">GND</text>
<text x="172" y="30.1">10K</text>
<text x="190.5" y="33.9">J102</text>
<text x="243.1" y="33.9">OUT</text>
<text x="173.1" y="37.7">GND</text>
<text x="190.5" y="36.4">B2B-XH-A</text>
<text x="229" y="39">GND</text>
<text x="243.1" y="39">GND</text>
<text x="87.1" y="47.5">VR101</text>
<text x="28.7" y="52.5">NT101</text>
<text x="81.5" y="49.9">TPSM861253RDXR</text>
<text x="18.2" y="54.2">+12V</text>
<text x="29.9" y="58.1">R102</text>
<text x="46.1" y="55.6">C102</text>
<text x="46.1" y="58.1">10u</text>
<text x="61.4" y="55.6">C103</text>
<text x="61.4" y="58.1">100n</text>
<text x="116" y="55.6">C104</text>
<text x="116" y="58.1">22u</text>
<text x="127.8" y="59.3">NT102</text>
<text x="132.7" y="54.2">+3.3V</text>
<text x="169.6" y="59.4">R103</text>
<text x="269.9" y="56.7">+3.3V</text>
<text x="31.2" y="60.5">62K</text>
<text x="169.6" y="61.8">100K</text>
<text x="221.5" y="63">PS1240P02BT</text>
<text x="228.6" y="60.6">BZ101</text>
<text x="249.4" y="60.6">R104</text>
<text x="249.4" y="63">1K</text>
<text x="262" y="61.8">JP101</text>
<text x="29.9" y="70.8">R105</text>
<text x="169.6" y="69.6">R106</text>
<text x="170.9" y="72">10K</text>
<text x="189.6" y="68.3">C105</text>
<text x="189.6" y="70.8">1u</text>
<text x="232.4" y="68.1">R107</text>
<text x="233" y="70.5">10K</text>
<text x="31.2" y="73.2">22K</text>
<text x="111" y="74.8">GND</text>
<text x="250" y="72">Q101</text>
<text x="250" y="74.5">MMBT3904</text>
<text x="41.1" y="82.5">GND</text>
<text x="174.5" y="82.5">GND</text>
<text x="245.6" y="83.7">GND</text>
<text x="20.3" y="95.8">core</text>
<text x="20.3" y="106">fan</text>
<text x="45.7" y="106.3">R108</text>
<text x="53.9" y="106.3">10K</text>
<text x="61.6" y="107.5">GND</text>
<text x="204.1" y="104.7">+3.3V</text>
<text x="219.3" y="104.7">+3.3V</text>
<text x="110.6" y="112.4">J103</text>
<text x="187.6" y="111">+3.3V</text>
<text x="200.1" y="112.7">R109</text>
<text x="215.4" y="112.7">R110</text>
<text x="104.2" y="114.8">PPPC062LFBN-RC</text>
<text x="181.5" y="117.8">U102</text>
<text x="200.1" y="115.2">100K</text>
<text x="215.4" y="115.2">100K</text>
<text x="232.4" y="117.6">R111</text>
<text x="171.5" y="120.2">LMV331X-SC5R</text>
<text x="191.1" y="122.8">+</text>
<text x="191.4" y="123.6" transform="rotate(-90 191.4 123.6)">V+</text>
<text x="197.6" y="121.5">TP101</text>
<text x="232.4" y="120">100K</text>
<text x="247.7" y="121.5">J104</text>
<text x="247.7" y="124.1">B2B-XH-A</text>
<text x="20.3" y="127.6">cover</text>
<text x="45.7" y="127.9">R113</text>
<text x="53.9" y="127.9">10K</text>
<text x="61.6" y="129.1">GND</text>
<text x="96.9" y="130.4">GND</text>
<text x="125.1" y="130.4">+3.3V</text>
<text x="191.4" y="128.1" transform="rotate(-90 191.4 128.1)">V-</text>
<text x="197.6" y="126.6">TP102</text>
<text x="200.1" y="131.7">R114</text>
<text x="214.2" y="129.3">C106</text>
<text x="214.3" y="131.7">100n</text>
<text x="232.4" y="127.9">R112</text>
<text x="232.4" y="130.4">100K</text>
<text x="96.9" y="132.9">GND</text>
<text x="125.1" y="132.9">+12V</text>
<text x="200.5" y="134.2">1.5M</text>
<text x="188.5" y="139.6">GND</text>
<text x="205" y="143.4">GND</text>
<text x="220.2" y="143.4">GND</text>
<text x="20.3" y="144.1">keypad</text>
<text x="45.7" y="146.9">R115</text>
<text x="45.7" y="149.5">R116</text>
<text x="53.9" y="146.9">10K</text>
<text x="53.9" y="149.5">10K</text>
</g>
<g font-size="1.8" fill="#840084">
<text x="108.3" y="27.9">Electrolytic</text>
<text x="108.3" y="32.8">EKYB250ELL102MJ20S</text>
<text x="108.3" y="30.3">25V</text>
<text x="172" y="32.5">1%</text>
<text x="34.8" y="36.4">12</text>
<text x="38.4" y="36.4">V DC /</text>
<text x="46.9" y="36.4">4</text>
<text x="49.2" y="36.4">A</text>
<text x="190.5" y="39">THERMISTOR</text>
<text x="46.1" y="60.5">Ceramic</text>
<text x="46.1" y="62.9">25V,</text>
<text x="51.4" y="62.9">X7R</text>
<text x="61.4" y="60.5">Ceramic</text>
<text x="61.4" y="62.9">25V,</text>
<text x="66.6" y="62.9">X7R</text>
<text x="116" y="60.5">Ceramic</text>
<text x="116" y="62.9">10V,</text>
<text x="121.2" y="62.9">X7R</text>
<text x="171.9" y="64.2">1%</text>
<text x="171.9" y="74.4">1%</text>
<text x="189.6" y="73.2">Ceramic</text>
<text x="189.6" y="75.6">10V,</text>
<text x="194.9" y="75.6">X7R</text>
<text x="107.7" y="117.3">EXPANSION</text>
<text x="202.4" y="117.6">1%</text>
<text x="217.6" y="117.6">1%</text>
<text x="247.7" y="126.6">RAIN</text>
<text x="210.3" y="136.6">10V,</text>
<text x="211.4" y="134.2">Ceramic</text>
<text x="215.6" y="136.6">X7R</text>
</g>
<text font-size="1.8" fill="#ffa80e" x="58.4" y="31.4">12V_IN</text>
<g font-size="1.8" fill="#ff031a">
<text x="66.3" y="53">12V_PWR</text>
<text x="164.1" y="55.5">12V_PWR</text>
<text x="268" y="65.7">12V_PWR</text>
</g>
<text font-size="1.8" fill="#008400" x="72.2" y="58.1">EN</text>
<g font-size="1.8" fill="#848400">
<text x="24.2" y="110.1">NSLEEP</text>
<text x="27.2" y="112.6">PWM</text>
<text x="26.7" y="117.7">TACH</text>
<text x="28.2" y="115.2">DIR</text>
<text x="24.5" y="120.2">NFAULT</text>
<text x="24.2" y="131.7">NSLEEP</text>
<text x="24.5" y="136.8">NFAULT</text>
<text x="28.8" y="134.2">PH</text>
<text x="22.2" y="148.2">LED_AUTO</text>
<text x="22.6" y="150.7">LED_RAIN</text>
<text x="24.4" y="153.3">KEY_C4</text>
<text x="24.4" y="155.8">KEY_C3</text>
<text x="24.4" y="158.3">KEY_C2</text>
<text x="24.4" y="160.9">KEY_C1</text>
<text x="24.4" y="166">KEY_R1</text>
<text x="24.4" y="163.4">KEY_R2</text>
</g>
<g font-size="1.8">
<text x="217.1" y="121.6">RSEN</text>
<text x="207" y="126.7">RTHR</text>
</g>
<g font-size="1.4" fill="#840000">
<text x="76.9" y="53.1">1</text>
<text x="102.3" y="53.1">3</text>
<text x="76.9" y="58.2">6</text>
<text x="102.3" y="58.2">5</text>
<text x="76.9" y="63.2">2</text>
<text x="102.3" y="63.2">7</text>
<text x="102.3" y="68.3">4</text>
</g>
<g font-size="1.4" fill="#008484">
<text x="81" y="54.1">VIN</text>
<text x="81" y="59.2">EN</text>
<text x="95.3" y="54.1">VOUT</text>
<text x="97" y="59.2">PG</text>
<text x="81" y="64.2">SW</text>
<text x="96.2" y="64.2">VOS</text>
<text x="94.9" y="69.3">PGND</text>
</g>
</svg>
